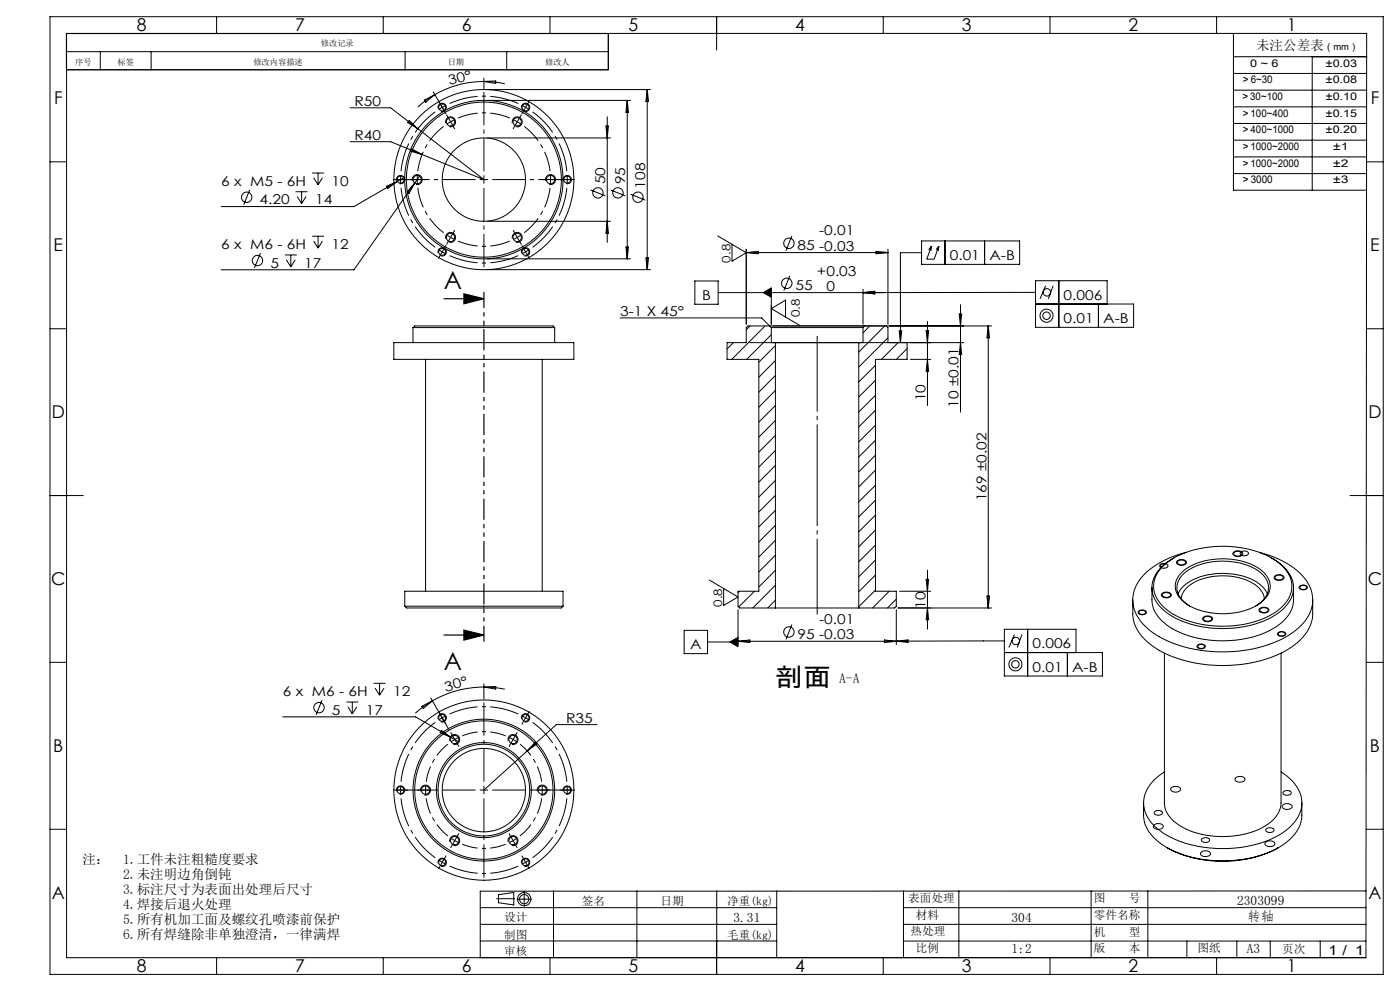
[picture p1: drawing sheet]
<svg xmlns="http://www.w3.org/2000/svg" width="420mm" height="297mm" viewBox="0 0 420 297" stroke-linecap="round" stroke-linejoin="round" font-family="sans-serif">
<g fill="none" stroke="#000" stroke-width=".3">
<path d="M15 5h400v287h-400zM19.9 15.5h162.6M20 10h390l-.2 277h-389.8zM30.1 15.5v5.4M45.3 15.5v5.4M65 5v5M115 5v5M121.5 15.5v5.4M152 15.5v5.4M165 5v5M182.5 10.1v10.8h-162.6M215 5v10"/>
<path d="M265 5v5M315 5v5M365 5v5M370 17h40M370 10v47h40M393.7 17v40M105 32.3h12.2l28 21.5-18.6-7.5M122.8 36.1l2.5 2.5-3-1.9zM127.3 30l3.2-1.6-2.8 2.3zM130 27.5l3.4 6M130.5 28.4l-3.3 2.1-1.8 1.6M131.4 32.5a1.26 1.26 0 0 1 1.1-1.6 1.26 1.26 0 0 1 1.4 1.4 1.26 1.26 0 0 1-1.6 1.1"/>
<path d="M133.7 36.9a1.51 1.51 0 0 1 1.3-1.9 1.51 1.51 0 0 1 1.7 1.6 1.51 1.51 0 0 1-1.9 1.4M145.2 24.4a29.8 29.8 0 0 0-14.7 4M145.2 24.4l3.1 .2 3.1 .5M145.2 23.4v3.2M145.2 24.4l3.5-.1v.7zM146.2 26.8h49M146.2 30.1h43M153.7 36.9a1.51 1.51 0 0 1 1.3-1.9 1.51 1.51 0 0 1 1.7 1.6 1.51 1.51 0 0 1-1.9 1.4M156.5 32.5a1.26 1.26 0 0 1 1.1-1.6 1.26 1.26 0 0 1 1.3 1.4 1.26 1.26 0 0 1-1.6 1.1M181.8 37.8h.7l-.3 3.5zM182.2 35v37.7M188.2 30.1v47.5"/>
<path d="M188.2 30.1l.3 3.6h-.7zM194.2 26.8v54M194.2 26.8l.4 3.6h-.8zM370 22h40M370 27h40M370 32h40M370 37h40M15 48.5h5M74.9 56.9l-1.8 4.4M88.7 57.5h3.6M89.1 58.9l1.4 2.1M90.5 57.5v3.5"/>
<path d="M91.8 58.9l-1.3 2.1M93.6 51.9h3.6M94.1 53.3l1.3 2.1M95.4 51.9v3.5M96.7 53.3l-1.3 2.1M105 42.5h12.2l9.4 3.8M116 55.8l3.2-1.4-2.9 2.1zM119 54.1a1.24 1.24 0 0 1 1.1-1.5 1.24 1.24 0 0 1 1.3 1.3 1.24 1.24 0 0 1-1.6 1.1M119.2 54.4l-13 7.5h-39.8M121.1 53.3l-1.9 1.1M123.5 44.6l3.1 1.7-3.4-1zM123.7 54.2a1.5 1.5 0 0 1 1.3-1.9 1.5 1.5 0 0 1 1.7 1.7 1.5 1.5 0 0 1-1.9 1.3"/>
<path d="M124.4 54.9l-18.2 26h-39.8M124.4 54.9l-1.7 3.1-.6-.5zM125.9 52.8l-1.5 2.1M146.2 41.3h37M163.7 54.2a1.5 1.5 0 0 1 1.3-1.9 1.5 1.5 0 0 1 1.7 1.7 1.5 1.5 0 0 1-1.9 1.3M168.9 54.1a1.24 1.24 0 0 1 1.1-1.5 1.24 1.24 0 0 1 1.4 1.3 1.24 1.24 0 0 1-1.6 1.1M177.2 56.9l4.4 1.8M183.2 56.9l4.4 1.8M189.2 58.2l4.4 1.8M370 42h40M370 47h40M370 52h40"/>
<path d="M410 48.5h5M78.1 75.8l-1.8 4.5M85.5 76.4h3.5M85.9 77.9l1.3 2.1M87.2 76.4v3.6M88.6 77.9l-1.4 2.1M93.6 70.8h3.6M94.1 72.2l1.3 2.2M95.4 70.8v3.6M96.7 72.2l-1.3 2.2M131.4 75.8a1.26 1.26 0 0 1 1.1-1.6 1.26 1.26 0 0 1 1.4 1.4 1.26 1.26 0 0 1-1.6 1.1M131.6 74.8l1 .7"/>
<path d="M132.6 75.5l1.2 .6M132.6 75.5l-.6 1.1M133.3 74.4l-.7 1.1M133.7 71.5a1.51 1.51 0 0 1 1.3-1.9 1.51 1.51 0 0 1 1.7 1.7 1.51 1.51 0 0 1-1.9 1.3M146.2 77.6h43M146.2 66.3h37M153.7 71.5a1.51 1.51 0 0 1 1.3-1.9 1.51 1.51 0 0 1 1.7 1.7 1.51 1.51 0 0 1-1.9 1.3M156.5 75.8a1.26 1.26 0 0 1 1.1-1.6 1.26 1.26 0 0 1 1.3 1.4 1.26 1.26 0 0 1-1.6 1.1M182.2 66.3l.3 3.6h-.7zM187.8 74h.7l-.3 3.6zM193.8 77.3h.8l-.4 3.5zM215.3 70.7l8.6 5-4.3 2.6v-5.1"/>
<path d="M223.9 74.7v22.5M223.9 75.7h42.5M223.9 75.7l3.5-.4v.8zM237.6 70.7l-1.8 4.4M262.8 75.3l3.6 .4-3.6 .4zM266.4 74.7v22.5M276.5 72.2h29.4v7h-29.4zM276.5 75.7h-6.4v27M279.4 73.8l-.8 1.1M279.4 73.8l-.1 1.4M279.4 73.8l-1.4 3.9h2.2l1.5-3.9M281.7 73.8l-.9 1.1"/>
<path d="M281.7 73.8l-.2 1.4M283.5 72.2v7M295.4 72.2v7M15 98.5h5M123.9 98.2l.5-.5h41.5l.5 .5M123.9 98.2h42.5M123.9 98.2v4.5M146.2 80.8h49M166.4 98.2v4.5M186 95.3h42.5l2.4 2.4M208.5 84.2h6.9v7h-6.9zM225 97.7l-1.1 1.1"/>
<path d="M229 87.7l2.4-1.4v2.8zM229.5 97.7l-10 10M230.9 97.7h28.5l-.5 .5M230.9 97.7h-6.5l-.5 .5v4.5h-5.8v5h9.5v69.5h-6.2v4.5l.5 .5h10.7M230.9 97.7l.5 .5M231.4 98.2h27.5M231.4 98.2v4.5M231.4 86.7v10.5M231.9 97.7h65.6M235.7 95v-5l-4.3 2.5 8.6 5M236.9 82.7l-1.7 4.4M258.9 98.2v4.5"/>
<path d="M258.9 86.7v10.5M258.9 87.7l3.5-.4v.8zM258.9 87.7l3.5-.4v.7zM260.9 97.7l-2 2.1M265.4 97.7l-7.8 7.8M265.9 97.7l.5 .5v4.5M269.8 99.1h.7l-.4 3.6zM277.8 99.1h.8l-.4 3.6zM278.2 96.3v25.3M287.8 94.1h.7l-.4 3.6zM288.1 91.3v32.2M296.5 97.7v84.5"/>
<path d="M296.5 97.7l.4 3.5h-.8zM310.7 91.1h29.4v7h-29.4v-14h21.4v7M310.7 87.6l-95.3 .1M313.7 85.7l-1.7 3.9M315.9 85.7l-1.4 3.9M317.6 84.1v14M329.5 91.1v7M410 98.5h5M118.1 102.7h54.1v5h-54.1zM127.7 107.7v69.5M162.7 107.7v69.5M220 102.7l-1.9 1.9"/>
<path d="M224.9 102.7h64.2M231.4 100.3l-7.4 7.4M232.6 103.6l-5 4.9M232.6 108.1l-5 5M232.6 112.5l-5 5M232.6 117l-5 5M262.6 109.5l-5 5M262.6 114l-5 5M262.6 118.5l-5 5M266.4 101.2l-8.8 8.8M269.4 102.7l-5 5M272.1 104.5l-3.2 3.2"/>
<path d="M272.1 102.7v5h-9.5v69.5h6.3v4.5l-.5 .5h-10.8M273.1 107.7h6.1M278.2 107.7l.4 3.5h-.8zM288.1 102.7l.4 3.6h-.7zM232.6 121.5l-5 5M232.6 126l-5 5M232.6 130.5l-5 5M232.6 135l-5 5M232.6 139.5l-5 5M262.6 122.9l-5 5M262.6 127.5l-5 4.9M262.6 131.9l-5 5"/>
<path d="M262.6 136.4l-5 5M15 148.5h10M232.6 144l-5 5M232.6 148.4l-5 5.1M232.6 153l-5 4.9M232.6 157.4l-5 5.1M262.6 140.9l-5 5M262.6 145.4l-5 5M262.6 149.9l-5 5M262.6 154.4l-5 5M262.6 158.9l-5 5M405 148.5h10"/>
<path d="M212.8 173.8l8.6 5.1-4.3 2.5v-5M221.9 177.2l-.5 .5M226.3 177.2l-4.7 4.7M232.6 161.9l-5 5M232.6 166.4l-5 5M232.6 170.9l-5 5M232.6 175.4l-6.8 6.8M232.6 179.9l-2.3 2.3M262.6 163.4l-5 5M262.6 167.8l-5 5.1M262.6 172.3l-5 5M262.6 176.8l-5 5"/>
<path d="M266.8 177.2l-5 5M268.9 179.6l-2.7 2.6M269.9 177.2h9.3M277.8 173.6h.8l-.4 3.6zM278.2 170.8v17.8M296.1 178.6h.8l-.4 3.6zM339.8 179.8v4.1a11.6 11.6 0 0 0 5.1 9.1 36.9 36.9 0 0 0 23.9 6.4 34.9 34.9 0 0 0 20.6-6.9 11.6 11.6 0 0 0 4.4-8.6v-4.1M345.6 176.1v3.7a10.1 10.1 0 0 0 5.3 8.1 32.7 32.7 0 0 0 31.2 .4 10.4 10.4 0 0 0 6-8.5v-3.7M348.1 169.2a1.42 1.42 0 0 1 2.3 .5 1.46 1.46 0 0 1-2.5-.2zM348.6 177.9a1.73 1.73 0 0 1 2.8 .5 1.79 1.79 0 0 1-3-.1zM348.7 169.9a25.8 25.8 0 0 1 17.8-6.2 27 27 0 0 1 18.1 5.8 8 8 0 0 1-.3 12.7 28.2 28.2 0 0 1-21 5.3 22.5 22.5 0 0 1-15.5-7 7.7 7.7 0 0 1 .9-10.6zM348.8 178a1.54 1.54 0 0 1 2.4 .4 1.51 1.51 0 0 1-2.5-.1z"/>
<path d="M349.5 169a.83 .83 0 0 0-.9 0 .83 .83 0 0 0-.4 .9l.2 .1M352.1 167.2a11 11 0 0 0-6.5 8.8 10.1 10.1 0 0 0 5.3 8.3 32.6 32.6 0 0 0 32-.2 9.7 9.7 0 0 0 5.1-9 11.5 11.5 0 0 0-6.5-7.9M353.2 168.1a1.83 1.83 0 0 1 2.8 .5 1.68 1.68 0 0 1-1.6 .8 1.68 1.68 0 0 1-1.4-1zM353.3 168.2a1.5 1.5 0 0 1 2.4 .4 1.48 1.48 0 0 1-2.5 0zM353.4 177.9a10.6 10.6 0 0 1 7.3-5.2 21.2 21.2 0 0 1 16.9 2.1l1.6 1.6 1 1.5M354.1 172a18.4 18.4 0 0 1 14.9-4.4 15.4 15.4 0 0 1 11 5 5.6 5.6 0 0 1-1.9 8.1 21.4 21.4 0 0 1-22.7-.1 5.5 5.5 0 0 1-1.3-8.6zM354.3 179.4a7.5 7.5 0 0 1 5.4-5.6 18.7 18.7 0 0 1 17.5 2l1.7 2.1 .4 1.5M355.8 165.6a24 24 0 0 0-14.4 9 10 10 0 0 0 2 12.9 31.5 31.5 0 0 0 19.6 7.7 39.2 39.2 0 0 0 24.6-5.5 12.1 12.1 0 0 0 6.2-10.8 14.3 14.3 0 0 0-8.4-10.4l-3.4-1.6-4.1-1.3M370 165.5a1.84 1.84 0 0 1 2.9 .5 1.72 1.72 0 0 1-3-.1zM370.2 165.6a1.5 1.5 0 0 1 2.4 .4 1.53 1.53 0 0 1-2.5 0zM372.1 165.6a1.4 1.4 0 0 1 2.4 .4 1.44 1.44 0 0 1-2.5-.3zM382.5 172.6a1.83 1.83 0 0 1 2.7 .5 1.68 1.68 0 0 1-1.5 .9 1.68 1.68 0 0 1-1.5-1z"/>
<path d="M382.6 172.8a1.46 1.46 0 0 1 2.4 .3 1.45 1.45 0 0 1-2.5 0zM389.8 175.8a1.52 1.52 0 0 1 2.4 .3 1.46 1.46 0 0 1-2.5-.1zM390 175.9a1.22 1.22 0 0 1 2 .2 1.12 1.12 0 0 1-1.1 .6 1.12 1.12 0 0 1-.9-.8zM15 198.5h5M121.4 181.7a2.32 2.32 0 0 0 2.4 .5h42.7a2.32 2.32 0 0 0 2.4-.5M121.4 181.7h47.5M121.4 181.7v-4.5h47.5v4.5M205.2 188.9h7.1v7h-7.1zM212.3 192.4h9.1M218.9 192.4l2.5-1.4v2.8zM221.4 182.7v10.5M221.4 192.2h47.5"/>
<path d="M221.4 192.2l3.5-.4v.8zM232.6 182.2v-79.5h25v79.5M232.6 182.2h25M237.6 187.2l-1.8 4.4M265.3 191.8l3.6 .4-3.6 .4zM268.9 182.7v10.5M268.9 192.2l3.6-.4v.7zM278.2 182.2l.4 3.5h-.8zM297.5 182.2h-28.1M301.3 195.6h29.4v7h-29.4v-14h21.5v7M301.3 192.1l-32.4 .1M304.3 190.1l-1.7 4"/>
<path d="M306.6 190.1l-1.4 4M308.3 188.6v14M320.2 195.6v7M341.6 183.1a1.46 1.46 0 0 1 2.3 .5 1.44 1.44 0 0 1-2.5-.2zM341.7 183.3a1.22 1.22 0 0 1 2 .3 1.12 1.12 0 0 1-1.1 .6 1.12 1.12 0 0 1-.9-.9zM349.3 195.8v44.8a8.7 8.7 0 0 0 5.1 7.2 26.9 26.9 0 0 0 26-.8 8.1 8.1 0 0 0 3.9-6.4v-44.8M356.9 181.6a6.1 6.1 0 0 1-3.6-7 10.7 10.7 0 0 1 8.3-5.8 20.3 20.3 0 0 1 16.6 2.9 5.4 5.4 0 0 1-.2 9l-1.3 .9M359.3 193.3a1.48 1.48 0 0 1 2.3 .5 1.4 1.4 0 0 1-2.5-.2zM359.5 193.4a1.2 1.2 0 0 1 1.9 .4 1.13 1.13 0 0 1-1.1 .5 1.13 1.13 0 0 1-1-.8zM360.9 185.1a1.81 1.81 0 0 1 2.9 .4 1.73 1.73 0 0 1-3 0zM361.2 185.1a1.5 1.5 0 0 1 2.3 .4 1.48 1.48 0 0 1-2.5 0zM377.9 182.4a1.84 1.84 0 0 1 2.8 .5 1.72 1.72 0 0 1-3-.1z"/>
<path d="M378.1 182.5a1.5 1.5 0 0 1 2.3 .4 1.48 1.48 0 0 1-2.5 0zM383.4 189.6a1.38 1.38 0 0 1 2.3 .6 1.43 1.43 0 0 1-2.4-.3zM383.6 189.6a1.18 1.18 0 0 1 1.9 .5 1.25 1.25 0 0 1-2.1-.1zM410 198.5h5M84.8 214.8h39.9l10.6 6.2M96.6 209.9l-1.8 4.4M103.9 210.4h3.6M104.4 211.8l1.3 2.2M105.7 210.4v3.6M107 211.8l-1.3 2.2M112.1 204.8h3.5M112.5 206.2l1.4 2.1"/>
<path d="M113.9 204.8v3.5M115.2 206.2l-1.3 2.1M126.5 211.7l3.2-1.7-2.7 2.3zM129.2 209.2l5.5 9.4M129.7 210l-3.3 2.2-1.8 1.5M131.4 215.5a1.26 1.26 0 0 1 1.1-1.6 1.26 1.26 0 0 1 1.4 1.4 1.26 1.26 0 0 1-1.6 1.1M132 214.1l.6 1.1M132.4 218.9l2.9 2.1-3.3-1.4zM132.6 215.2l-1 .6M132.6 215.2l.7 1M133.8 214.6l-1.2 .6M145.2 205.9a31.1 31.1 0 0 0-15.5 4.1"/>
<path d="M145.2 205.9l3.9 .3 2.3 .3M145.2 204.9v4.6M145.2 205.9l3.5-.2v.8zM156.5 215.5a1.26 1.26 0 0 1 1.1-1.6 1.26 1.26 0 0 1 1.3 1.4 1.26 1.26 0 0 1-1.6 1.1M179.1 217.2h-12.2l-21.7 19.6M119 237.1a1.26 1.26 0 0 1 1.1-1.5 1.26 1.26 0 0 1 1.3 1.3 1.26 1.26 0 0 1-1.6 1.1M126.2 237.2a1.49 1.49 0 0 1 1.3-1.9 1.49 1.49 0 0 1 1.6 1.6 1.49 1.49 0 0 1-1.8 1.3M135 222a1.5 1.5 0 0 1 1.3-1.8 1.5 1.5 0 0 1 1.6 1.6 1.5 1.5 0 0 1-1.9 1.3M135.3 221l2.2 1.2M152.5 222a1.5 1.5 0 0 1 1.3-1.8 1.5 1.5 0 0 1 1.6 1.6 1.5 1.5 0 0 1-1.9 1.3M160.5 222.4l.5 .6-2.8 2.1zM161.2 237.2a1.49 1.49 0 0 1 1.3-1.9 1.49 1.49 0 0 1 1.6 1.6 1.49 1.49 0 0 1-1.8 1.3"/>
<path d="M168.9 237.1a1.26 1.26 0 0 1 1.1-1.5 1.26 1.26 0 0 1 1.4 1.3 1.26 1.26 0 0 1-1.6 1.1M349.3 231.3a11.1 11.1 0 0 0-6.2 10.2 12.6 12.6 0 0 0 7.4 9.1 37.3 37.3 0 0 0 33.4-.4 11.6 11.6 0 0 0 6.7-10.1 11.7 11.7 0 0 0-6.3-8.8M351.4 236.1a1.84 1.84 0 0 1 2.8 .5 1.68 1.68 0 0 1-1.6 .8 1.68 1.68 0 0 1-1.4-1zM370.6 233.2a1.81 1.81 0 0 1 2.9 .4 1.73 1.73 0 0 1-3-.1zM385 237.4a1.6 1.6 0 0 1 2.4 .2 1.41 1.41 0 0 1-2.5 0zM15 248.5h5M131.4 258.8a1.26 1.26 0 0 1 1.1-1.6 1.26 1.26 0 0 1 1.4 1.3 1.26 1.26 0 0 1-1.6 1.1M135 252.3a1.5 1.5 0 0 1 1.3-1.8 1.5 1.5 0 0 1 1.6 1.6 1.5 1.5 0 0 1-1.9 1.3M152.5 252.3a1.5 1.5 0 0 1 1.3-1.8 1.5 1.5 0 0 1 1.6 1.6 1.5 1.5 0 0 1-1.9 1.3M156.5 258.8a1.26 1.26 0 0 1 1.1-1.6 1.26 1.26 0 0 1 1.3 1.3 1.26 1.26 0 0 1-1.6 1.1M343.1 240.6v3.7a11.1 11.1 0 0 0 6 9.1l.9 .6M346.3 247.2a1.8 1.8 0 0 1 2.7 .5 1.68 1.68 0 0 1-1.5 .9 1.68 1.68 0 0 1-1.5-1z"/>
<path d="M346.5 243.2a1.57 1.57 0 0 1 2.3 .4 1.41 1.41 0 0 1-2.5 0zM350 254a36.2 36.2 0 0 0 33.6 0M360.3 255.4a1.87 1.87 0 0 1 2.8 .5 1.73 1.73 0 0 1-2.9-.1zM360.6 251.4a1.57 1.57 0 0 1 2.3 .3 1.41 1.41 0 0 1-2.5 0zM379.6 252.4a1.77 1.77 0 0 1 2.8 .6 1.79 1.79 0 0 1-3-.2zM379.9 248.4a1.52 1.52 0 0 1 2.3 .4 1.37 1.37 0 0 1-1.3 .7 1.37 1.37 0 0 1-1.2-.8zM384.8 241.3a1.73 1.73 0 0 1 2.8 .5 1.79 1.79 0 0 1-3-.1zM390.6 240.6a17.4 17.4 0 0 1-.4 6 15.8 15.8 0 0 1-10 9 37.6 37.6 0 0 1-30.2-1.6M410 248.5h5M144.1 272h88.9M144.1 277h88.9M149 269.3h5.4"/>
<path d="M149.5 268.1l4.6-.6v3.7l-4.6-.7zM155.1 269.5h4.4M157.3 267.1v4.5M166.1 267v20M191.1 267v20M215 267.1v19.9M233 267v20M271 272h138.8M271 277h138.8M271 267v20M287.7 267v20M327.3 267v20"/>
<path d="M344.3 267v20M409.8 267l-265.7 .1v19.9M65 287v5M115 287v5M144.1 282h88.9M165 287v5M215 282v10M265 287v5M271 282h138.8M315 287v5M356.1 282v4.7M365 287v5"/>
<path d="M371.1 282v4.7M381.1 282v5M396.1 282v5"/>
<circle cx="132.6" cy="32.2" r="1.04"/>
<circle cx="135.2" cy="36.5" r="1.25"/>
<circle cx="155.2" cy="36.5" r="1.25"/>
<circle cx="157.7" cy="32.2" r="1.04"/>
<circle cx="74" cy="59.1" r="1.55"/>
<circle cx="120.2" cy="53.8" r="1.05"/>
<circle cx="125.2" cy="53.9" r="1.25"/>
<circle cx="145.1" cy="53.8" r="23.7"/>
<circle cx="145.2" cy="53.8" r="12.5"/>
<circle cx="145.2" cy="53.8" r="27"/>
<circle cx="145.2" cy="53.8" r="23.3"/>
<circle cx="165.2" cy="53.8" r="1.26"/>
<circle cx="170.1" cy="53.8" r="1.05"/>
<circle cx="179.4" cy="57.8" r="1.55"/>
<circle cx="185.4" cy="57.8" r="1.55"/>
<circle cx="191.4" cy="59.1" r="1.55"/>
<circle cx="77.2" cy="78.1" r="1.56"/>
<circle cx="132.6" cy="75.5" r="1.05"/>
<circle cx="135.2" cy="71.2" r="1.25"/>
<circle cx="155.2" cy="71.2" r="1.25"/>
<circle cx="157.7" cy="75.5" r="1.05"/>
<circle cx="236.7" cy="72.9" r="1.55"/>
<circle cx="236" cy="84.9" r="1.55"/>
<circle cx="314" cy="94.6" r="1.96"/>
<circle cx="314" cy="94.6" r="1.13"/>
<circle cx="314.1" cy="87.6" r="1.12"/>
<circle cx="236.7" cy="189.4" r="1.56"/>
<circle cx="304.6" cy="199.1" r="1.13"/>
<circle cx="304.6" cy="199.1" r="1.96"/>
<circle cx="304.7" cy="192.1" r="1.12"/>
<circle cx="95.7" cy="212.1" r="1.55"/>
<circle cx="132.6" cy="215.1" r="1.04"/>
<circle cx="157.7" cy="215.1" r="1.04"/>
<circle cx="120.2" cy="236.8" r="1.05"/>
<circle cx="127.7" cy="236.8" r="1.26"/>
<circle cx="136.4" cy="221.6" r="1.25"/>
<circle cx="145.2" cy="236.8" r="20.8"/>
<circle cx="145.2" cy="236.8" r="12.5"/>
<circle cx="145.2" cy="236.8" r="14.2"/>
<circle cx="145.2" cy="236.8" r="13.8"/>
<circle cx="145.2" cy="236.8" r="21.3"/>
<circle cx="145.2" cy="236.8" r="27"/>
<circle cx="153.9" cy="221.6" r="1.24"/>
<circle cx="162.7" cy="236.8" r="1.25"/>
<circle cx="170.1" cy="236.8" r="1.05"/>
<circle cx="132.6" cy="258.5" r="1.05"/>
<circle cx="136.4" cy="251.9" r="1.25"/>
<circle cx="153.9" cy="251.9" r="1.24"/>
<circle cx="157.7" cy="258.5" r="1.05"/>
<circle cx="157.3" cy="269.5" r="1.38"/>
<circle cx="157.3" cy="269.5" r="1.99"/>
</g>
<path d="M133.2 89.5h12M139.2 88l6 1.5-6 1.5zM133.2 190.3h12M139.2 188.8l6 1.5-6 1.5z" fill="none" stroke="#000" stroke-width=".35"/>
<g fill="none" stroke="#000" stroke-width=".3" stroke-dasharray="30.5 1.3 1.3 1.3" stroke-linecap="butt">
<path d="M132.1 31.1l-.6-.9M132.7 32.2l-1.1 .6M132.7 32.2l1.1-.6M132.7 32.2l-.6-1.1M132.7 32.2l.6 1M133.3 33.2l.5 1M134.6 35.4l-.7-1.1M135.2 36.5l-1.1 .7M135.2 36.5l1.1-.6M135.2 36.5l-.6-1.1M135.2 36.5l.6 1.1M135.8 37.6l.6 1.1"/>
<path d="M154.6 37.6l-.7 1.1M155.2 36.5l-1.1-.6M155.2 36.5l1 .7M155.2 36.5l.6-1.1M155.2 36.5l-.6 1.1M155.8 35.4l.6-1.1M157.1 33.2l-.6 1M157.7 32.2l-1.1-.6M157.7 32.2l1 .6M157.7 32.2l.6-1.1M157.7 32.2l-.6 1M158.3 31.1l.5-.9"/>
<path d="M118.9 53.8h-1M120.2 53.8v1.3M120.2 53.8v-1.2M120.2 53.8h-1.3M120.2 53.8h1.2M121.4 53.8h1.1M123.9 53.8h-1.2M125.2 53.8v1.3M125.2 53.8v-1.2M125.2 53.8h-1.3M125.2 53.8h1.2M126.4 53.8h1.3"/>
<path d="M145.2 53.8v-1.2M145.2 53.8h-1.3M145.2 53.8v1.3M145.2 53.8h1.2M163.9 53.8h-1.2M165.2 53.8l-.1-1.2M165.2 53.8l-.1 1.3M165.2 53.8h1.2M165.2 53.8h-1.3M166.4 53.8h1.3M168.9 53.8h-1M170.2 53.8l-.1-1.2"/>
<path d="M170.2 53.8l-.1 1.3M170.2 53.8h1.2M170.2 53.8h-1.3M171.4 53.8h1.1M132.1 76.6l-.6 .9M133.3 74.4l.5-.9M134.6 72.2l-.7 1.1M135.2 71.1l1.1 .6M135.2 71.1l-1.1-.6M135.2 71.1l-.6 1.1M135.2 71.1l.6-1M135.8 70.1l.6-1.1"/>
<path d="M154.6 70.1l-.7-1.1M155.2 71.1l1-.6M155.2 71.1l-1.1 .6M155.2 71.1l.6 1.1M155.2 71.1l-.6-1M155.8 72.2l.6 1.1M157.1 74.4l-.6-.9M157.7 75.5l1-.7M157.7 75.5l-1.1 .6M157.7 75.5l.6 1.1M157.7 75.5l-.6-1.1M158.3 76.6l.5 .9"/>
<path d="M132.1 214l-.6-.9M133.3 216.2l.5 .9M157.1 216.2l-.6 .9M157.7 215.1l-1.1-.6M157.7 215.1l1 .7M157.7 215.1l.6-1.1M157.7 215.1l-.6 1.1M158.3 214l.5-.9M118.9 236.8h-1M120.2 236.8v1.2M120.2 236.8v-1.3M120.2 236.8h-1.3"/>
<path d="M120.2 236.8h1.2M121.4 236.8h1.1M126.4 236.8h-1.2M127.7 236.8v1.2M127.7 236.8v-1.3M127.7 236.8h-1.3M127.7 236.8h1.2M128.9 236.8h1.3M135.8 220.5l-.6-1M136.4 221.6l-1 .7M136.4 221.6l1.1-.6M136.4 221.6l-.6-1.1"/>
<path d="M136.4 221.6l.7 1.1M137.1 222.7l.6 1.1M145.2 236.8v-1.3M145.2 236.8h-1.3M145.2 236.8v1.2M145.2 236.8h1.2M153.3 222.7l-.6 1.1M153.9 221.6l-1.1-.6M153.9 221.6l1.1 .7M153.9 221.6l.7-1.1M153.9 221.6l-.6 1.1M154.6 220.5l.6-1"/>
<path d="M161.4 236.8h-1.2M162.7 236.8l-.1-1.3M162.7 236.8l-.1 1.2M162.7 236.8h1.2M162.7 236.8h-1.3M163.9 236.8h1.3M168.9 236.8h-1M170.2 236.8l-.1-1.3M170.2 236.8l-.1 1.2M170.2 236.8h1.2M170.2 236.8h-1.3M171.4 236.8h1.1"/>
<path d="M132.1 259.5l-.6 .9M132.7 258.4l1.1 .6M132.7 258.4l-1.1-.6M132.7 258.4l-.6 1.1M132.7 258.4l.6-1.1M133.3 257.3l.5-.9M135.8 253l-.6 1.1M136.4 251.9l1.1 .6M136.4 251.9l-1-.6M136.4 251.9l-.6 1.1M136.4 251.9l.7-1.1M137.1 250.8l.6-1"/>
<path d="M153.3 250.8l-.6-1M153.9 251.9l1.1-.6M153.9 251.9l-1.1 .6M153.9 251.9l.7 1.1M153.9 251.9l-.6-1.1M154.6 253l.6 1.1M157.1 257.3l-.6-.9M157.7 258.4l1-.6M157.7 258.4l-1.1 .6M157.7 258.4l.6 1.1M157.7 258.4l-.6-1.1M158.3 259.5l.5 .9"/>
</g>
<path d="M130.6 33.5a25 25 0 0 0-10.3 17.8M155.5 31a25 25 0 0 0-20.6 0M120.3 56.3a25 25 0 0 0 10.3 17.8M170.1 51.3a25 25 0 0 0-10.3-17.8M134.9 76.6a25 25 0 0 0 20.6 0M159.8 74.1a25 25 0 0 0 10.3-17.8M130.6 216.5a25 25 0 0 0-10.3 17.8M155.5 214a25 25 0 0 0-20.6 0M120.3 239.3a25 25 0 0 0 10.3 17.8M170.1 234.3a25 25 0 0 0-10.3-17.8M134.9 259.6a25 25 0 0 0 20.6 0M159.8 257.1a25 25 0 0 0 10.3-17.8" fill="none" stroke="#000" stroke-width=".3" stroke-dasharray="30.5 1.3 1.3 1.3" stroke-dashoffset="21.8" stroke-linecap="butt"/>
<path d="M133.1 37.9a20 20 0 0 0-7.8 13.4M152.9 35.4a20 20 0 0 0-15.5 0M125.3 56.3a20 20 0 0 0 7.8 13.5M165 51.3a20 20 0 0 0-7.7-13.4M137.4 72.2a20 20 0 0 0 15.5 0M157.3 69.8a20 20 0 0 0 7.7-13.5" fill="none" stroke="#000" stroke-width=".3" stroke-dasharray="30.5 1.3 1.3 1.3" stroke-dashoffset="24.4" stroke-linecap="butt"/>
<path d="M127.9 239.3a17.5 17.5 0 0 0 6.5 11.2M134.4 223a17.5 17.5 0 0 0-6.5 11.3M151.7 220.5a17.5 17.5 0 0 0-13 0M162.5 234.3a17.5 17.5 0 0 0-6.5-11.3M138.7 253a17.5 17.5 0 0 0 13 0M156 250.5a17.5 17.5 0 0 0 6.5-11.2" fill="none" stroke="#000" stroke-width=".3" stroke-dasharray="30.5 1.3 1.3 1.3" stroke-dashoffset="25.7" stroke-linecap="butt"/>
<path d="M245.2 184.2v-83.5" fill="none" stroke="#000" stroke-width=".3" stroke-dasharray="30.5 1.3 1.3 1.3" stroke-dashoffset="7.8" stroke-linecap="butt"/>
<path d="M145.2 87.5v104.8" fill="none" stroke="#000" stroke-width=".35" stroke-dasharray="6.3 1.3 1.3 1.3 1.3 1.3" stroke-dashoffset="1.6" stroke-linecap="butt"/>
<path d="M142.7 53.8h-23.8M145.2 51.3v-23.7M145.2 56.3v23.8M147.7 53.8h23.7M142.7 236.8h-23.8M145.2 234.3v-23.8M145.2 239.3v23.7M147.7 236.8h23.7" fill="none" stroke="#000" stroke-width=".3" stroke-dasharray="30.5 1.3 1.3 1.3" stroke-dashoffset="20.5" stroke-linecap="butt"/>
<g fill="#000">
<path d="M139.2 88l6 1.5-6 1.5zM139.2 188.8l6 1.5-6 1.5z"/>
<path d="M258.9 87.7l3.5-.4v.7zM268.9 192.2l3.6-.4v.7zM269.8 99.1h.7l-.4 3.6zM218.9 192.4l2.5 1.4v-2.8zM229 87.7l2.4 1.4v-2.8z"/>
</g>
<g font-size="7.4">
<text x="133.2" y="86.6">A</text>
<text x="133.2" y="200.7">A</text>
<text x="232.5" y="205.6">剖面</text>
</g>
<g font-size="5.3">
<text x="41" y="9.3">8</text>
<text x="88.5" y="9.3">7</text>
<text x="138.5" y="9.3">6</text>
<text x="188.5" y="9.3">5</text>
<text x="238.5" y="9.3">4</text>
<text x="288.5" y="9.3">3</text>
<text x="338.5" y="9.3">2</text>
<text x="386" y="9.3">1</text>
<text x="16.2" y="31.1">F</text>
<text x="411.2" y="31.1">F</text>
<text x="16.1" y="75.3">E</text>
<text x="411.1" y="75.3">E</text>
<text x="15.5" y="125.3">D</text>
<text x="410.5" y="125.3">D</text>
<text x="15.4" y="175.3">C</text>
<text x="410.4" y="175.3">C</text>
<text x="16" y="225.3">B</text>
<text x="411" y="225.3">B</text>
<text x="15.5" y="269.6">A</text>
<text x="410.5" y="269.6">A</text>
<text x="41" y="291.3">8</text>
<text x="88.5" y="291.3">7</text>
<text x="138.5" y="291.3">6</text>
<text x="188.5" y="291.3">5</text>
<text x="238.5" y="291.3">4</text>
<text x="288.5" y="291.3">3</text>
<text x="338.5" y="291.3">2</text>
<text x="386" y="291.3">1</text>
</g>
<g font-size="4.1">
<text x="376.8" y="15">未注公差表</text>
<text x="134.8" y="25.5" transform="rotate(-13 134.8 25.5)">30°</text>
<text x="106.3" y="31.7">R50</text>
<text x="106.3" y="41.9">R40</text>
<text x="66.4" y="55.6">6 x M5 - 6H</text>
<text x="99.5" y="55.6">10</text>
<text x="181.6" y="55.2" transform="rotate(-90 181.6 55.2)">50</text>
<text x="187.6" y="55.2" transform="rotate(-90 187.6 55.2)">95</text>
<text x="193.6" y="56.5" transform="rotate(-90 193.6 56.5)">108</text>
<text x="77.9" y="61.3">4.20</text>
<text x="94.5" y="61.3">14</text>
<text x="245.7" y="70.6">-0.01</text>
<text x="66.4" y="74.6">6 x M6 - 6H</text>
<text x="99.5" y="74.6">12</text>
<text x="239.3" y="75">85 -0.03</text>
<text x="284.9" y="77.9">0.01</text>
<text x="296.8" y="77.9">A-B</text>
<text x="81.1" y="80.2">5</text>
<text x="91.3" y="80.2">17</text>
<text x="245.1" y="82.6">+0.03</text>
<text x="210.6" y="89.9">B</text>
<text x="238.6" y="87">55</text>
<text x="247.9" y="87.1">0</text>
<text x="319.1" y="89.8">0.006</text>
<text x="186" y="94.7">3-1 X 45°</text>
<text x="319.1" y="96.8">0.01</text>
<text x="331" y="96.8">A-B</text>
<text x="277.7" y="120.3" transform="rotate(-90 277.7 120.3)">10</text>
<text x="287.6" y="122.2" transform="rotate(-90 287.6 122.2)">10 ±0.01</text>
<text x="295.9" y="150.3" transform="rotate(-90 295.9 150.3)">169 ±0.02</text>
<text x="277.7" y="182.4" transform="rotate(-90 277.7 182.4)">10</text>
<text x="239.3" y="191.5">95 -0.03</text>
<text x="245.7" y="187.1">-0.01</text>
<text x="207.1" y="194.6">A</text>
<text x="309.7" y="194.3">0.006</text>
<text x="309.7" y="201.3">0.01</text>
<text x="321.6" y="201.3">A-B</text>
<text x="84.8" y="208.6">6 x M6 - 6H</text>
<text x="117.9" y="208.6">12</text>
<text x="133.8" y="207.2" transform="rotate(-15 133.8 207.2)">30°</text>
<text x="251.7" y="204.8">A-A</text>
<text x="99.6" y="214.2">5</text>
<text x="109.7" y="214.2">17</text>
<text x="169.8" y="216.6">R35</text>
<text x="24.7" y="258.8">注：</text>
<text x="36.9" y="258.8">1.工件未注粗糙度要求</text>
<text x="36.9" y="263.3">2.未注明边角倒钝</text>
<text x="36.9" y="267.8">3.标注尺寸为表面出处理后尺寸</text>
<text x="36.9" y="272.3">4.焊接后退火处理</text>
<text x="371.1" y="271.2">2303099</text>
<text x="36.9" y="276.9">5.所有机加工面及螺纹孔喷漆前保护</text>
<text x="36.9" y="281.4">6.所有焊缝除非单独澄清，一律满焊</text>
<text x="220" y="276.4">3.31</text>
<text x="303.4" y="276.3">304</text>
<text x="374.2" y="276.1">转轴</text>
<text x="303.4" y="285.7">1:2</text>
<text x="374" y="285.6">A3</text>
<text x="398.6" y="286.3">1 / 1</text>
</g>
<g font-size="3.5">
<text x="219.1" y="78.7" transform="rotate(-90 219.1 78.7)">0.8</text>
<text x="239.9" y="95" transform="rotate(-90 239.9 95)">0.8</text>
<text x="216.6" y="181.9" transform="rotate(-90 216.6 181.9)">0.8</text>
<text x="151.3" y="275.9">设计</text>
<text x="174.6" y="271.3">签名</text>
<text x="198.2" y="271.3">日期</text>
<text x="218.1" y="271.2">净重(kg)</text>
<text x="272.5" y="270.3">表面处理</text>
<text x="274.7" y="275.5">材料</text>
<text x="328.2" y="275.5">零件名称</text>
<text x="328.2" y="270.3">图</text>
<text x="338.6" y="270.3">号</text>
<text x="151.3" y="281.3">制图</text>
<text x="218.1" y="281.3">毛重(kg)</text>
<text x="273.1" y="280.2">热处理</text>
<text x="328.2" y="280.5">机</text>
<text x="338.6" y="280.5">型</text>
<text x="151.3" y="286.2">审核</text>
<text x="274.7" y="285.3">比例</text>
<text x="328.1" y="285.2">版</text>
<text x="338.6" y="285.2">本</text>
<text x="359.2" y="285.2">图纸</text>
<text x="384.7" y="285.6">页次</text>
</g>
<g font-size="3.2">
<text x="375.1" y="19.9">0 ~ 6</text>
<text x="397.6" y="19.9">±0.03</text>
<text x="372.2" y="29.9">＞30~100</text>
<text x="372.3" y="24.9">＞6~30</text>
<text x="397.6" y="29.9">±0.10</text>
<text x="397.6" y="24.9">±0.08</text>
<text x="372.3" y="34.9">＞100~400</text>
<text x="397.6" y="34.9">±0.15</text>
<text x="372.3" y="39.9">＞400~1000</text>
<text x="397.6" y="39.9">±0.20</text>
<text x="372.3" y="44.9">＞1000~2000</text>
<text x="399.9" y="44.9">±1</text>
<text x="372.3" y="49.9">＞1000~2000</text>
<text x="399.9" y="49.9">±2</text>
<text x="372.3" y="54.9">＞3000</text>
<text x="399.8" y="54.9">±3</text>
</g>
<text font-size="2.8" x="397.2" y="15.1">（mm）</text>
<g font-size="2.5">
<text x="96.3" y="13.9">修改记录</text>
<text x="22.5" y="19.3">序号</text>
<text x="35.2" y="19.3">标签</text>
<text x="76" y="19.3">修改内容描述</text>
<text x="134.3" y="19.3">日期</text>
<text x="163.5" y="19.3">修改人</text>
</g>
</svg>
